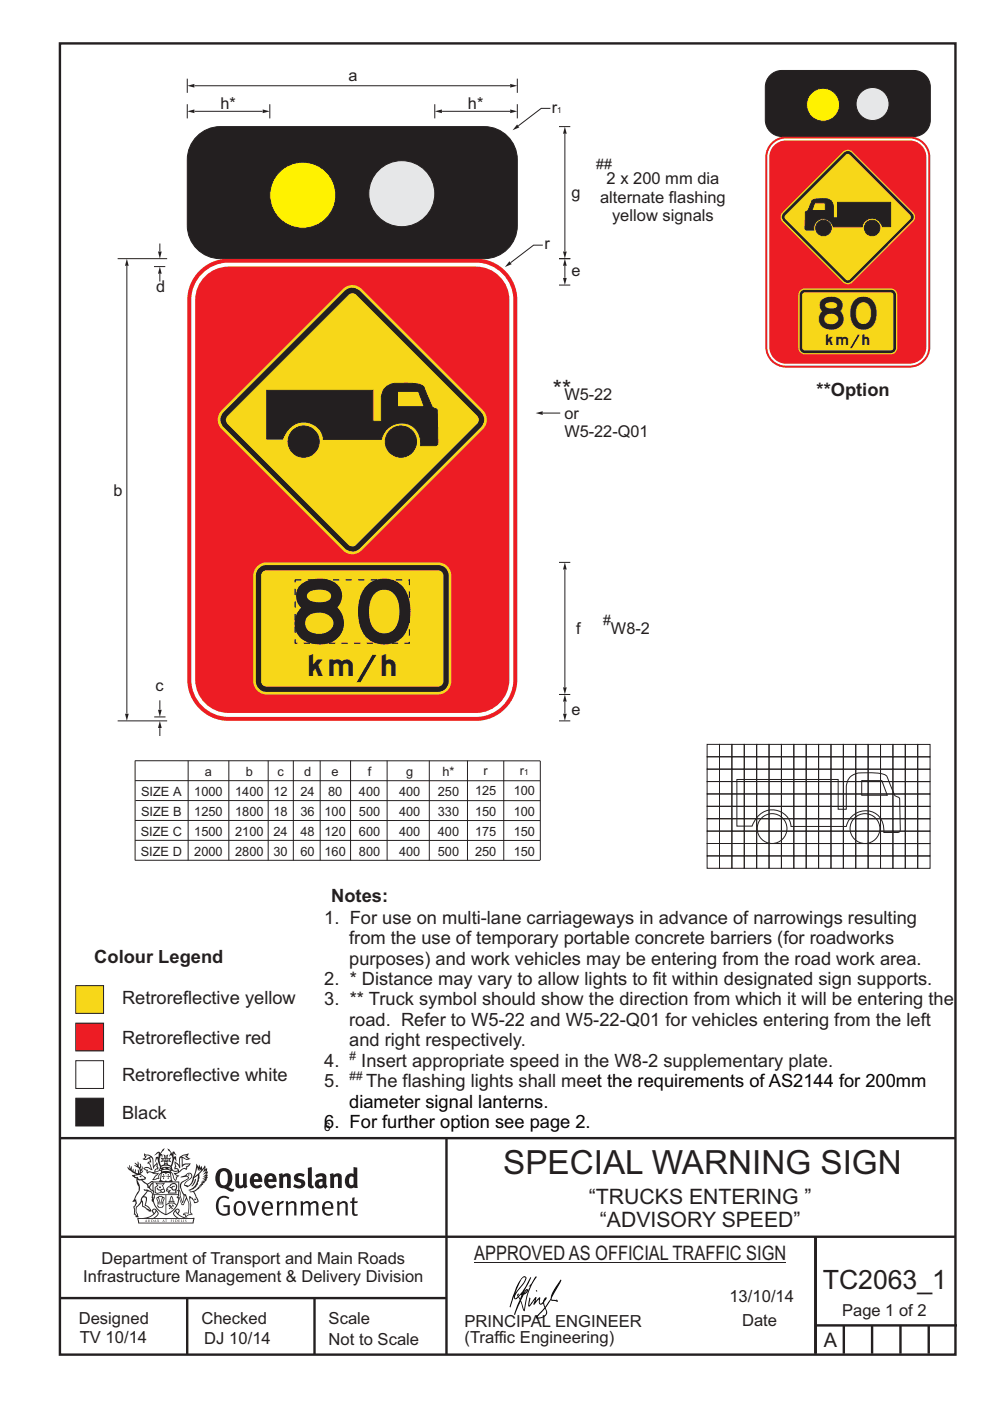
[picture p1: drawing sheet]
<svg xmlns="http://www.w3.org/2000/svg" width="210mm" height="297mm" viewBox="0 0 210 297" stroke-linecap="round" stroke-linejoin="round" font-family="sans-serif">
<g fill="none" stroke="#231f20" stroke-width=".51">
<path d="M12.7 9.2h190v278h-190zM12.7 241.3h189.9M94.7 241.4v45.8M12.7 275.2h82M12.7 262.2h190.1M39.7 275.2v12M66.7 275.2v12M173 262.2v24.8M173 281h30M179 281v6M185 281v6M191 281v6"/>
<path d="M197 281v6"/>
</g>
<path d="M100.6 267.7h66.2" fill="none" stroke="#231f20" stroke-width=".21"/>
<g fill="#231f20">
<path d="M47 248.5a2.55 2.55 0 0 0 0 2.7l.3 .1a.81 .81 0 0 0 1-.9v-.6a1.04 1.04 0 0 0-1.1-1.5zM46.3 248.1a1.82 1.82 0 0 1 2.1-.2 1.82 1.82 0 0 1 .9 1.9 2.29 2.29 0 0 1-.8 1.9l.7 .3h.5l-.2 .6a2.87 2.87 0 0 1-2-.7 2.12 2.12 0 0 1-1.7-3.1z" fill-rule="evenodd"/>
<path d="M49.9 248.9l.8-.2v2a.46 .46 0 0 0 .2 .6 .46 .46 0 0 0 .7-.2v-2.2l.7-.2v2.4l.2 .5-.6 .4-.2-.3a1.02 1.02 0 0 1-1.2 .2 1.02 1.02 0 0 1-.6-1.1z" fill-rule="evenodd"/>
<path d="M54 249.5l-.1 .5h.9a.49 .49 0 0 0-.2-.6 .49 .49 0 0 0-.6 .1zM53.4 249.2a1.34 1.34 0 0 1 1.6-.3 1.34 1.34 0 0 1 .6 1.5v.2h-1.7a.77 .77 0 0 0 .5 .8 .77 .77 0 0 0 .9-.3l.3 .4a1.59 1.59 0 0 1-2.1 .2 1.59 1.59 0 0 1-.4-2z" fill-rule="evenodd"/>
<path d="M57 249.5l-.1 .5h.9a.49 .49 0 0 0-.2-.6 .49 .49 0 0 0-.6 .1zM56.4 249.2a1.34 1.34 0 0 1 1.6-.3 1.34 1.34 0 0 1 .7 1.5v.2h-1.8a.77 .77 0 0 0 .5 .8 .77 .77 0 0 0 .9-.3l.3 .4a1.59 1.59 0 0 1-2 .2 1.59 1.59 0 0 1-.5-2z" fill-rule="evenodd"/>
<path d="M59.1 248.9l.8-.2 .1 .4a.95 .95 0 0 1 1-.3 .95 .95 0 0 1 .7 .8v2.3h-.8v-2.3a.46 .46 0 0 0-.8 .1v2.2h-.9z" fill-rule="evenodd"/>
<path d="M62.5 249.1a1.75 1.75 0 0 1 2.1-.1l-.2 .5-.6-.2a.43 .43 0 0 0-.6 .3l.4 .3a1.04 1.04 0 0 1 1.2 1.2 1.04 1.04 0 0 1-1.4 .9l-1.2-.4 .3-.6 1 .4 .4-.4a.88 .88 0 0 0-1-.5l-.4-.2-.1-.4z" fill-rule="evenodd"/>
<path d="M65.3 247.6l.8-.2 .1 3.8 .2 .2 .2 .5a.88 .88 0 0 1-1-.1 .88 .88 0 0 1-.3-1z" fill-rule="evenodd"/>
<path d="M67.8 250.6a.43 .43 0 0 0-.1 .7 .43 .43 0 0 0 .7-.1v-.7zM66.8 249.2a1.7 1.7 0 0 1 2.4 .1v1.8l.3 .4-.4 .5-.5-.3a1.03 1.03 0 0 1-1.7-.2 1.03 1.03 0 0 1 .8-1.5h.7v-.4a.8 .8 0 0 0-1.2 .1z" fill-rule="evenodd"/>
<path d="M69.9 248.9l.8-.2 .1 .4a.95 .95 0 0 1 1-.3 .95 .95 0 0 1 .7 .8v2.3h-.8v-2.3a.46 .46 0 0 0-.8 .1v2.2h-.8z" fill-rule="evenodd"/>
<path d="M74.3 249.5a1.48 1.48 0 0 0 0 1.7l.4 .1 .3-.2v-1.5l-.3-.2zM75 247.4l.8 .2 .1 4.3h-.7l-.1-.2a1.26 1.26 0 0 1-1.4 0 1.26 1.26 0 0 1-.6-1.3 1.29 1.29 0 0 1 .5-1.3 1.29 1.29 0 0 1 1.4-.2z" fill-rule="evenodd"/>
<path d="M46.4 253.9a1.72 1.72 0 0 1 2.2 0l-.2 .3a1.24 1.24 0 0 0-1.4-.1 1.24 1.24 0 0 0-.7 1.3 1.49 1.49 0 0 0 1.3 2l.7-.2v-1.3h-.9l-.1-.4h1.4v2a1.93 1.93 0 0 1-2.2-.1 1.93 1.93 0 0 1-.7-2.2l.2-.7z" fill-rule="evenodd"/>
<path d="M50.3 255.2a1.65 1.65 0 0 0 .3 2.2 .99 .99 0 0 0 1-1.5 .78 .78 0 0 0-.4-.8 .78 .78 0 0 0-.9 .1zM50 254.9a1.33 1.33 0 0 1 1.6-.1 1.33 1.33 0 0 1 .5 1.5 1.31 1.31 0 0 1-1.3 1.5 1.31 1.31 0 0 1-1.3-1.6l.1-.5z" fill-rule="evenodd"/>
<path d="M52.5 254.7l.4-.1 .9 2.6 .8-2.5h.5l-1.1 3h-.5z" fill-rule="evenodd"/>
<path d="M56.2 255.2l-.2 .7h1.4a.7 .7 0 0 0-.3-.8 .7 .7 0 0 0-.9 .1zM55.9 255a1.22 1.22 0 0 1 1.5-.2 1.22 1.22 0 0 1 .5 1.5h-1.9a.93 .93 0 0 0 .5 1 .93 .93 0 0 0 1.2-.2l.1 .3a1.43 1.43 0 0 1-1.7 .1 1.43 1.43 0 0 1-.6-1.7z" fill-rule="evenodd"/>
<path d="M58.7 254.8l.4-.2 .1 .5 .4-.3 .6-.2-.2 .6a.66 .66 0 0 0-.8 .6v1.9h-.4z" fill-rule="evenodd"/>
<path d="M60.6 254.8l.4-.2 .1 .5a.94 .94 0 0 1 1-.4 .94 .94 0 0 1 .8 .7v2.3h-.5l-.1-2.5a.81 .81 0 0 0-1.2 .3v2.2h-.4z" fill-rule="evenodd"/>
<path d="M63.7 254.7l.5-.1 .1 .5 .4-.3a.78 .78 0 0 1 1.1 .3 .9 .9 0 0 1 1-.5 .9 .9 0 0 1 .7 .8v2.3h-.4l-.1-2.5a.67 .67 0 0 0-1.1 .3v2.2h-.5v-2.4l-.4-.2-.7 .4v2.2h-.5z" fill-rule="evenodd"/>
<path d="M69 255.2l-.2 .7h1.4a.7 .7 0 0 0-.3-.8 .7 .7 0 0 0-.9 .1zM68.7 255a1.22 1.22 0 0 1 1.5-.2 1.22 1.22 0 0 1 .5 1.5h-1.9a.93 .93 0 0 0 .5 1 .93 .93 0 0 0 1.2-.2l.1 .3a1.44 1.44 0 0 1-1.7 .1 1.44 1.44 0 0 1-.6-1.7z" fill-rule="evenodd"/>
<path d="M71.4 254.8l.5-.2 .1 .5a.94 .94 0 0 1 1-.4 .94 .94 0 0 1 .7 .7v2.3h-.4l-.1-2.5a.81 .81 0 0 0-1.2 .3v2.2h-.5z" fill-rule="evenodd"/>
<path d="M74.7 254l.5-.2v.9h.7l-.1 .4h-.7l.1 2.2 .1 .1h.5l.1 .3a.75 .75 0 0 1-1.2-.6v-2h-.4v-.4h.4z" fill-rule="evenodd"/>
<path d="M30.8 244.9l1.1 .3-.9 .5h-.4l.5-.5zM31.8 245.5l.2-.1a2.44 2.44 0 0 1 .4 2l.1 .4 .7-1-.1 .6 .3 .3a.57 .57 0 0 0-.6 .8l-1-.2-.5 .2 .1-.5-.7-.2 .6-.2 1 .5 .1-.1-.6-1.3-.2-.1 .5-.1zM30.7 244.5l-.2 .4 .3 .4-.6 .4a1.04 1.04 0 0 0 1.4-.1l.2 .7h-.4l-.2 .4a.94 .94 0 0 1 .9 1.1l-.2-.1a1.16 1.16 0 0 0-1.5-.1l.3 .4 .4 .2 .1 .5 .2 .2v-.2a.94 .94 0 0 1 1.1 .2h.9l-1.2 1.2a1.13 1.13 0 0 0 1.2-.2l.4-.1-.1-.4 .5-.7a.83 .83 0 0 0-.6 1.1l-.3-.1-.7 .3 1.1-1.4-.5 .2-.5-.1 1.3-.5-.2-.2-.8 .4v-.3l.2-.2 .3 .1 .1-.3-.2-.4v-.6l-.2-.3-.6 .9v-.7a1.42 1.42 0 0 0-1.7-1.8z" fill-rule="evenodd"/>
<path d="M38.5 245.3l.5-.3 .7-.1-.6 .3 .8 .5h-.3zM38.3 245.5h.2l.1 2a1.69 1.69 0 0 1 1.5-.7l-.7 .5 .1 .5a1.1 1.1 0 0 0-1.5 .6l-.1-.5-.2-.2h-.5l.2-.4-.2-.7a1.42 1.42 0 0 1 .8 1.1l.2-.1zM37.1 246.2l.1 1-.2 .3v.5l.6-.1 .1 .2a.96 .96 0 0 1-1.1-.1l-.1 .1a1.06 1.06 0 0 0 1.3 .2v.1a.72 .72 0 0 1-1 .2l.3 .5 .6 .3-.4 .1-.1 .7-.3-.4-.3-1.1-.4-.4 .4 .9a1.54 1.54 0 0 0 .6 1.2l.2-.3a.58 .58 0 0 1 .5-.7l.1-.2h-.3l-.4-.3 .9-.5a.93 .93 0 0 1 1.1-.5l.1 .2 .2-.1 .1-.5a.99 .99 0 0 0 .7-.9l-1.3 .1-.4 .3v-1.5l.9 .4 .8-.3h-.3l-.5-.4 .4-.7-.7 .2a1.46 1.46 0 0 0-1.3 2.1v.4l-.2-.4z" fill-rule="evenodd"/>
<path d="M35.6 248.9l.2 .1-.1 .4h.3l-.3 .1v.5l-.1-.6h-.3l.3-.1z" fill-rule="evenodd"/>
<path d="M34.6 248.9l.2 .1-.1 .3 .4 .1h-.4v.6l-.1-.5-.3-.1h.3z" fill-rule="evenodd"/>
<path d="M34.3 248.8a.57 .57 0 0 1 .9 .2 .57 .57 0 0 1 .9-.2l.2 1.4-.2 .1a.57 .57 0 0 1-.9-.1 .69 .69 0 0 1-1.1 0zM34.2 248.1l-.3 2.1-.2 .4h2.9l-.1-.4-.3-2.1h-.2v.3l-.8-.1-.9 .1 .1-.3z" fill-rule="evenodd"/>
<path d="M34.2 252.4a.3 .3 0 0 0 .6 0 .3 .3 0 0 0-.6 0zM33.3 251l.3 .3-.3 .3a.79 .79 0 0 0 0 1.3l.8-.2-.1-.3a.55 .55 0 0 1-.7-.6h.1l.1 .3 .4 .1 .8-.2-.4-.7 .4-.3-.7 .1zM33 250.7l1.1 .2 .9-.2-.4 .7 .4 1.1a.56 .56 0 0 1-.8 .3l-.2 .1a.73 .73 0 0 1-.9 .1 .73 .73 0 0 1-.3-.9v-.4l.5-.4z" fill-rule="evenodd"/>
<path d="M35.6 251.9l.7-.5a.58 .58 0 0 1 1-.1 .58 .58 0 0 1-.5 .9l-.2-.3a.43 .43 0 0 1 .6-.3v-.1a.57 .57 0 0 0-.8 .2l-.2-.1-.3 .2 .4 .1a.55 .55 0 0 0 .9 .5v.5h-1.3l.3-.4-.1-.2-.6 .1 .2-.2-.2-.1zM35.4 251.8l-.1 .2a.39 .39 0 0 0 .2 .7l.3-.1-.2 .5h1.9l-.1-.8a.86 .86 0 0 0-.1-1.4 .86 .86 0 0 0-1.3 .4z" fill-rule="evenodd"/>
<path d="M36 254.8h.8v.2h-.8zM36.4 253.8l.2 .8h-.4zM36.4 253.5l-.3 .5-.1 .6h-.2v.4l-.7 .4 .1 .2a1.48 1.48 0 0 1 2.2 .1l.2-.1-.6-.5v-.5h-.2l-.1-.6z" fill-rule="evenodd"/>
<path d="M35.8 255.4l.3 .1 .2 .3 .3-.2-.2-.2a.38 .38 0 0 1 .4 .5l-.1-.2-.3 .3 .3 .2-.3 .2-.1-.3-.4 .3-.1-.2 .4-.3-.2-.1-.1 .1z" fill-rule="evenodd"/>
<path d="M34.5 254h.2v.2l-.3 .6h-.1zM33.6 255.3h.9v.2a.55 .55 0 0 1-.8 .4v-.2h-.2zM33.4 254h.2l.2 .8h-.2zM33.6 255h.8l.1 .1-.8 .1zM33.8 253.7h.5l-.2 1.1h-.2zM33.3 253.8l-.1 .3 .3 1.2a.48 .48 0 0 0-.1 .5 .48 .48 0 0 0 .4 .3l.6-.1a.49 .49 0 0 0 .2-.7l.3-1.2-.1-.3a1.42 1.42 0 0 0-1.5 0z" fill-rule="evenodd"/>
<path d="M33.6 251.6h.5l.1 .3h-.4z" fill-rule="evenodd"/>
<path d="M41.3 250.1l.3-.2-.2 .9-.6 .7h-.2l.5-.7z" fill-rule="evenodd"/>
<path d="M39.7 249l.3-.2 .5 .2a.88 .88 0 0 1-.6 1.1 1.22 1.22 0 0 0-.8 1.3l.5 .2a.72 .72 0 0 0 .9-.4l.5-.8 .2-.6 .8-.6v.3a2.85 2.85 0 0 1-2 2.8l.1 .1a2.13 2.13 0 0 0 1.9-1.5l-.1-.2a2.01 2.01 0 0 0 .3-1.8l1.2-1.3-.4 1 .7-.5-.7 1 .8-.4-.8 .8 .7-.1-.9 .5 .8-.1-.8 .4h.7l-.8 .3 .3 .2h-.4l.2 .4-.4-.1 .2 .3h-.4l.1 .3h-.1a2.16 2.16 0 0 1-2 1l.1 .2h.4a.76 .76 0 0 1 .7 .7l.5 1.2-.6 .2a1.45 1.45 0 0 0-1.2-1.3l.3 1.8-.1 1.9 .4 .2a1.07 1.07 0 0 0-1.2 .4v-.3l-.5-.2a.87 .87 0 0 1 1-.1l.1-.7a4.4 4.4 0 0 0-.6-3.1l-.1-.3h-.2a2.16 2.16 0 0 1-.7-2.2l.3-.3 1.2-.8a.55 .55 0 0 0-.4-.7zM37.8 252.4a.76 .76 0 0 1 .3 1.1l.6 1.6 .4-1.7 .2 .1a.61 .61 0 0 1-.1 .9l-.3 .9h-.2l-.7-1.6-.3 .1a1.18 1.18 0 0 0 .1-1.4zM41.8 247.5l.2 .8 .3-.6v.6l.3-.5a1.9 1.9 0 0 1-1.1 1.4l-.3 .3zM38.2 249.6l1.4-.1 .2 .1v.3l-.5 .3a1.26 1.26 0 0 0-1 1.9l.2 .7a1.84 1.84 0 0 1 .2 2l-.4-1.3a.96 .96 0 0 0-.4-1.3l-.4 .3a.78 .78 0 0 1-.1 1.3l.2 .2h.4l.4 1.1a.38 .38 0 0 0 .2 .4 .38 .38 0 0 0 .4-.1l.6-1.2a2.94 2.94 0 0 1 .3 2.5v.5l-.8-.1-.3 .4v.2l.4-.1 .1 .4 .2 .1a1.02 1.02 0 0 1 1.3-.5l-.1-.4-.3-.1 .2-1.7-.3-1.4 .1 .1a1.14 1.14 0 0 1 .7 .9 .63 .63 0 0 0 .9-.2 .63 .63 0 0 0-.2-.8l-.6-1.3 .9-.6 .2-.3 .2-.1v-.2h.3l-.1-.3h.4l-.1-.3 .5-.1-.2-.2 .5-.4 .1-.2-.3 .1 .5-.6-.3 .1 .3-.6-.4 .1 .4-.5v-.3l-.3 .2 .1-.6v-.3l-.4 .3-.1-.8-.5 .8-.2-.7-.2 .5-.3-.8-.1 .6-.5-.8-.1 1.4-.7 1.9a1.81 1.81 0 0 1-.9 1.4l-.6-.2a1.75 1.75 0 0 1 1.1-1.2 .75 .75 0 0 0 .1-1.3 .75 .75 0 0 0-1.2 .5z" fill-rule="evenodd"/>
<path d="M41.2 254.2l.3-.1 .1 .3h-.4z" fill-rule="evenodd"/>
<path d="M29.4 258.4h11.6l-.2 .8h-11.3zM31.3 258.2l.5-.1a2.48 2.48 0 0 0 1.4-1.3l.2 .6-.5 .5-.4 .3zM32.5 256.6l.3-.2 .2 .2-.3 .6zM37.2 256.8a2.65 2.65 0 0 0 1.8 1.4h-1.1l-.5-.3-.5-.5zM37.4 256.6l.2-.2 .3 .2-.3 .6zM29.2 258.2l.1 1.2h11.7l.3-1.1-.2-.1a4.1 4.1 0 0 1-3.3-.9l.3-.4-.1-.5a1.06 1.06 0 0 0-1.3 .9l.2 .4 .6 .5h-4.7l.3-.1a.84 .84 0 0 0 .6-.7 .84 .84 0 0 0-.5-.9l-.3-.2-.5 .1-.1 .5 .3 .4a4.2 4.2 0 0 1-3.4 .9z" fill-rule="evenodd"/>
<path d="M31 258.7l.1 .2h-.2zM31 258.6l-.3 .5 .4-.1 .2 .1z" fill-rule="evenodd"/>
<path d="M31.3 258.6h.2v.4a.25 .25 0 0 0 .3-.1 .25 .25 0 0 0-.1-.3h.1a.29 .29 0 0 1 0 .4 .29 .29 0 0 1-.4 0 .29 .29 0 0 1 0-.4z" fill-rule="evenodd"/>
<path d="M32.2 258.6a.22 .22 0 0 1 .3 .2 .22 .22 0 0 1-.3 .2zM32 258.6v.5a.33 .33 0 0 0 .5-.1 .33 .33 0 0 0 0-.4 .33 .33 0 0 0-.5 0z" fill-rule="evenodd"/>
<path d="M32.9 258.7l.1 .2h-.2zM32.9 258.6l-.2 .5 .3-.1 .2 .1z" fill-rule="evenodd"/>
<path d="M33.3 258.6h.2v.2l.3-.2-.2 .2 .2 .3-.3-.2-.1 .2h-.1l.2-.3z" fill-rule="evenodd"/>
<path d="M34.7 258.7l.1 .2h-.2zM34.7 258.6l-.3 .5 .4-.1 .2 .1z" fill-rule="evenodd"/>
<path d="M35 258.6h.4h-.1v.5h-.2l.1-.5z" fill-rule="evenodd"/>
<path d="M36.2 258.6h.3h-.2v.2h.2h-.2l.1 .3h-.2z" fill-rule="evenodd"/>
<path d="M36.7 258.6h.2v.5h-.2z" fill-rule="evenodd"/>
<path d="M37.3 258.6a.22 .22 0 0 1 .3 .2 .22 .22 0 0 1-.3 .2zM37.1 258.6v.5a.33 .33 0 0 0 .5-.1 .33 .33 0 0 0 0-.4 .33 .33 0 0 0-.5 0z" fill-rule="evenodd"/>
<path d="M37.8 258.6h.3h-.1v.2h.1h-.1v.2l.1 .1h-.3z" fill-rule="evenodd"/>
<path d="M38.3 258.6h.3l-.1 .4 .2 .1h-.4z" fill-rule="evenodd"/>
<path d="M38.9 258.6h.2v.5h-.2z" fill-rule="evenodd"/>
<path d="M39.3 258.6h.2l-.2 .1 .2 .2-.1 .2h-.1v-.2l.2 .1z" fill-rule="evenodd"/>
<path d="M34.2 247.4a1.51 1.51 0 0 1 2 .2 2.67 2.67 0 0 0-2.1 0zM35.7 247.6l.4 .2 .1 .2-.4-.1zM34.6 247.7l.4-.1 .2 .2h-.4zM34 247.9l.3 .1-.3 .1zM34.9 246.9l.3-.2 .2 .2zM34.9 245.7h.2v.4h-.2zM35 245.1l.2 .2 .2-.2-.1 .4h-.2zM35.1 246.3h.2l.1 .4-.2-.2-.2 .2zM35.3 245.7h.2v.4h-.2zM34.4 245.7l.3 .1v.2l-.3 .1 .2-.2zM35.7 245.8l.3-.1-.2 .2 .2 .2-.4-.1zM32.7 244.9l1-.5-.1 1-.2-.1-.4 .1-.2 1.1 .5-1 .2 .9a1.84 1.84 0 0 1 .3 1.7l.4 .1a2.48 2.48 0 0 1 2.2 .1l.2-.3-.2-.7 .7-1.7 .4 .6-.2-1-.2-.1-.2 .3v-.9l.6 .4-.6-.7h-.3l-.1 .4-.5-.8-.5-.3 .2 .4 .5 .6-.4 .7 .4-.3a2.06 2.06 0 0 1 0 2.2l-.6-.2-.1-.6 .1-.1 .8 .2-.4-.5 .4-.5-.7 .2-.2-.2 .2-.7-.5 .4-.5-.4 .2 .7-.2 .2-.7-.2 .4 .5-.4 .5 .7-.2 .2 .1-.2 .6-.5 .2a2.02 2.02 0 0 1 0-2.2l.3 .5-.1-.6-.3-.1 .8-1.2-.5 .3-.4 .7-.2-.3a.8 .8 0 0 0-.8 .5z" fill-rule="evenodd"/>
<path d="M29.2 250.1l.3 .2a.61 .61 0 0 1 .8 .3l.3 .2a.8 .8 0 0 1 .6 1l.4 .1 .5 .6a1 1 0 0 1 .5 1l-.1 .7v-.5h-.1a.96 .96 0 0 0-.8-1.3l-.3-.2h-.6l-.1-.1-.2 .1 .2 .3h.5l-1.1 1.4-.2 .9-.4 .6a1.33 1.33 0 0 0-.5 1.8l.2 .5a1.26 1.26 0 0 1-.5-1.4l-.1-.4a1.56 1.56 0 0 0 .4-1.7l-.3 .2 .2-.5a3.2 3.2 0 0 0 .7-3zM30.4 253.9h.4a2.06 2.06 0 0 1-.1 1.6l.7 .5 .4 .5-.6-.2-.8-.6-.1-.9a.51 .51 0 0 1 .1-.9zM28.6 249.3a1.52 1.52 0 0 1 2.1 .6l-1.1 .1-.2-.1-.2-.4-.4 .1zM27.5 247v.8l-.3-.4-.2 .1a3.1 3.1 0 0 0 2 1.5l-1 .1 .5 .6 .5 .1v1.1a1.84 1.84 0 0 1-.2 2.5l-.4 .9-.4 .4 .3 .1 .4-.1 .1 .4-.2 .5-.3 .2 .1 1.8 .2-.1 .2 .6h.2l.4-.1-.1-.5a1.3 1.3 0 0 1-.1-1.6l.8-1.1 .2 1.1 .6 .2 .4 .6 .2-.2 .2 .4 .5-.1a1.85 1.85 0 0 0-1.2-1.3l.1-.3a1.39 1.39 0 0 0 0-1.5h-.5l.5-.6a.66 .66 0 0 1 .9-.4 .66 .66 0 0 1 .3 .9l-.1 .4h.2v.1l-.2 .3 .2 .5 .2-.3a2.24 2.24 0 0 0 .1-2.2 .73 .73 0 0 1-.7-.6 .73 .73 0 0 1 .5-.8l.1-.2a.94 .94 0 0 0-.9 .8 .48 .48 0 0 1-.1-.5 .48 .48 0 0 1 .5-.3l.5-.3a.51 .51 0 0 0-.8 .2l-.5 .3-1-.8 .6-.1 .1-.5-1.1-.7 .5-.4v-.4l-.5 .5 .1-.2a.69 .69 0 0 0 .2-1.1v.5l-.3 .2 .1-1.1-.3-.2 .1 .6-.1 .2-.4-1.2v.6l-.7-.3 .6 .6-.6-.2 .2 .3a1 1 0 0 1 .8 1.5l-.2-.8v.8l-.5-.2-.1-.7-.2 .6-.2-.1v-.6l-.2 .4-.2-.2 .1-.7-.2 .5z" fill-rule="evenodd"/>
<path d="M29.5 249.5l.3-.2 .3 .3z" fill-rule="evenodd"/>
<path d="M32.4 250.5h5.6v2l-.2-.1v-1.7h-5.2v2.5h5.2v-.8l.1 .2-.1 1.1v-.3h-2.5v4a4.1 4.1 0 0 0 2.6-3.6l.1-.1a4 4 0 0 1-2.8 3.9 4.2 4.2 0 0 1-2.8-4.7l.1 1.3 .1-.1a3.8 3.8 0 0 0 2.5 3.3v-4h-2.5l-.2-.9z" fill-rule="evenodd"/>
<circle cx="40" cy="249.1" r=".17"/>
</g>
<g fill="#000">
<path d="M111.6 273.7l.2-.2-.5 .7zM110.4 274.5l.2 .1-.3 .8-.2-.5zM110.9 270.9h.5a9.3 9.3 0 0 1-2 3.1l-.1 .3 1-2.5zM110.6 271a14.7 14.7 0 0 0-2.2 4.9l-.3 1.2 .1 .1 .8-2.3a.42 .42 0 0 0 .2 .6 .42 .42 0 0 0 .6-.3l.2-.1 .2 .5-1.1 3.2h.2l1.1-2.9 .6 1.9 .2 .2 .2-.5a13.5 13.5 0 0 1 2-6.2l.4-.5-.1-.2-1.6 2.1 .4-.1a14.9 14.9 0 0 0-1.3 5.1l-.4-1.1a1.39 1.39 0 0 1 .2-1.9l.1-.2a.92 .92 0 0 0 .8-1.2 .75 .75 0 0 0-.8 .7l-.1 .2 1.6-3.4h-.1l-.4 .7a10.5 10.5 0 0 1-2.2 3.3l.2-.5a.32 .32 0 0 0-.4 .2 .32 .32 0 0 0 .1 .4l-.5 .4a3.2 3.2 0 0 1 1.1-2.3l.5-.6a2.49 2.49 0 0 0 .7-1.6l-.4-.2z" fill-rule="evenodd"/>
<path d="M113.7 273.6l.3 .2h-.3z" fill-rule="evenodd"/>
<path d="M115.6 277.5a1.15 1.15 0 0 1 .1 1.3 1.15 1.15 0 0 1-1.2 .5l-.6 .1zM112.2 275.2l-.2 1.6 .2 .2 1.2-1.5-.2 1.1 1.1-1.1a.94 .94 0 0 0 .4 1.1l.5-.3 .3 .9-1.2 1.3a.98 .98 0 0 0-.5 1 1.9 1.9 0 0 0 2.3-1.3l-.1-.2a1.02 1.02 0 0 1 .2-1.4l.6-1 1.5 .3-.2-.4v.2l-1.1-.1v-.3l2-3.6 .1-.2-.2-.2-1.7 2.8a6.6 6.6 0 0 1-1.6 2.9l-.1-.2a1.01 1.01 0 0 1 .4-1.4l.1-.2-.3-.1-.4 .4-.1 .5-.6 .4-.1-.4 .1-.9-.2-.1-.9 1 .3-1h-.2l-1.4 1.8 .3-1.5v-.1z" fill-rule="evenodd"/>
</g>
<path d="M16.1 216.9h5.9v5.9h-5.9z" fill-rule="evenodd" fill="#ed1c24" stroke="#231f20" stroke-width=".21"/>
<path d="M16.1 224.9h5.9v5.9h-5.9z" fill-rule="evenodd" fill="#fff" stroke="#231f20" stroke-width=".21"/>
<path d="M16.1 232.8h5.9v5.9h-5.9z" fill-rule="evenodd" fill="#231f20" stroke="#231f20" stroke-width=".21"/>
<path d="M16.1 209h5.9v5.9h-5.9z" fill-rule="evenodd" fill="#f7d719" stroke="#231f20" stroke-width=".21"/>
<g fill="none" stroke="#231f20" stroke-width=".21">
<path d="M150 157.8h2.6v2.6h-2.6zM152.6 157.8h2.6v2.6h-2.6zM155.2 157.8h2.7v2.6h-2.7zM157.9 157.8h2.6v2.7h-2.6zM160.5 157.8h2.6v2.7h-2.6zM163.1 157.8h2.6v2.7h-2.6zM165.7 157.8h2.7v2.7h-2.7zM168.4 157.8h2.6v2.7h-2.6zM171 157.8h2.6v2.7h-2.6zM173.6 157.8h2.7v2.7h-2.7zM176.3 157.8h2.6v2.7h-2.6zM178.9 157.8h2.6v2.7h-2.6z"/>
<path d="M181.5 157.8h2.6v2.7h-2.6zM184.1 157.8h2.7v2.7h-2.7zM186.8 157.8h2.6v2.7h-2.6zM189.4 157.8h2.6v2.7h-2.6zM192 157.8h2.6v2.7h-2.6zM194.6 157.8h2.7v2.7h-2.7zM28.7 161.3h85.9M28.7 178.2h85.9M28.7 174h85.9M28.7 165.5h85.8M28.7 161.3v21.1h85.9M28.7 169.7l85.9 .1"/>
<path d="M39.9 161.3v21.1M48.5 161.3v21.1M56.9 161.3v21.1M62.2 161.3v21.1M67.9 161.3v21.1M74.4 161.3v21.1M82.1 161.3v21.1M91.1 161.3v21.1M99.2 161.3v21.1M106.8 161.3v21.1M114.6 161.3v21.1M150 160.4h2.6v2.7h-2.6z"/>
<path d="M150 163.1h2.6v2.6h-2.6zM150 165.7h2.6v2.6h-2.6zM150 168.3h2.6v2.7h-2.6zM150 171h2.6v2.6h-2.6zM150 173.6h2.6v2.6h-2.6zM150 176.2h2.6v2.6h-2.6zM150 178.8h2.6v2.7h-2.6zM152.6 160.4h2.6v2.7h-2.6zM152.6 163.1h2.6v2.6h-2.6zM152.6 165.7h2.6v2.6h-2.6zM152.6 168.3h2.6v2.7h-2.6zM152.6 171h2.6v2.6h-2.6z"/>
<path d="M152.6 173.6h2.6v2.6h-2.6zM152.6 176.2h2.6v2.6h-2.6zM152.6 178.8h2.6v2.7h-2.6zM155.2 160.4h2.7v2.7h-2.7zM155.2 163.1h2.7v2.6h-2.7zM155.2 165.7h2.7v2.6h-2.7zM155.2 168.3h2.7v2.7h-2.7zM155.2 171h2.7v2.6h-2.7zM155.2 173.6h2.7v2.6h-2.7zM155.2 176.2h2.7v2.6h-2.7zM155.2 178.8h2.7v2.7h-2.7zM156.3 165.3h21.5v6.3h1.7v-3.2a4.2 4.2 0 0 1 1.2-4 4.6 4.6 0 0 1 3.2-.6h.9a6.6 6.6 0 0 1 3.1 .6l.3 .3 1.4 3.4a1.67 1.67 0 0 0 1.1 1l.3 6.8a.53 .53 0 0 1-.6 .6h-2.9a4 4 0 0 0-3.4-4.6 4 4 0 0 0-4.6 3.3h-11.7a4.1 4.1 0 0 0-3.4-3.5 4.1 4.1 0 0 0-4.3 2.2l-.6 1.3h-3.2z"/>
<path d="M157.9 160.5h2.6v2.6h-2.6zM157.9 163.1h2.6v2.6h-2.6zM157.9 165.7h2.6v2.6h-2.6zM157.9 168.3h2.6v2.7h-2.6zM157.9 171h2.6v2.6h-2.6zM157.9 173.6h2.6v2.6h-2.6zM157.9 176.2h2.6v2.6h-2.6zM157.9 178.8h2.6v2.7h-2.6zM160.5 160.5h2.6v2.6h-2.6zM160.5 163.1h2.6v2.6h-2.6zM160.5 165.7h2.6v2.6h-2.6zM160.5 168.3h2.6v2.7h-2.6z"/>
<path d="M160.5 171h2.6v2.6h-2.6zM160.5 173.6h2.6v2.6h-2.6zM160.5 176.2h2.6v2.6h-2.6zM160.5 178.8h2.6v2.7h-2.6zM163.1 160.5h2.6v2.6h-2.6zM163.1 163.1h2.6v2.6h-2.6zM163.1 165.7h2.6v2.6h-2.6zM163.1 168.3h2.6v2.7h-2.6zM163.1 171h2.6v2.6h-2.6zM163.1 173.6h2.6v2.6h-2.6zM163.1 176.2h2.6v2.6h-2.6zM163.1 178.8h2.6v2.7h-2.6z"/>
<path d="M165.7 160.5h2.7v2.6h-2.7zM165.7 163.1h2.7v2.6h-2.7zM165.7 165.7h2.7v2.6h-2.7zM165.7 168.3h2.7v2.7h-2.7zM165.7 171h2.7v2.6h-2.7zM165.7 173.6h2.7v2.6h-2.7zM165.7 176.2h2.7v2.6h-2.7zM165.7 178.8h2.7v2.7h-2.7zM168.4 160.5h2.6v2.6h-2.6zM168.4 163.1h2.6v2.6h-2.6zM168.4 165.7h2.6v2.6h-2.6zM168.4 168.3h2.6v2.7h-2.6z"/>
<path d="M168.4 171h2.6v2.6h-2.6zM168.4 173.6h2.6v2.6h-2.6zM168.4 176.2h2.6v2.6h-2.6zM168.4 178.8h2.6v2.7h-2.6zM171 160.5h2.6v2.6h-2.6zM171 163.1h2.6v2.6h-2.6zM171 165.7h2.6v2.6h-2.6zM171 168.3h2.6v2.7h-2.6zM171 171h2.6v2.6h-2.6zM171 173.6h2.6v2.6h-2.6zM171 176.2h2.6v2.6h-2.6zM171 178.8h2.6v2.7h-2.6z"/>
<path d="M173.6 160.5h2.7v2.6h-2.7zM173.6 163.1h2.7v2.6h-2.7zM173.6 165.7h2.7v2.6h-2.7zM173.6 168.3h2.7v2.7h-2.7zM173.6 171h2.7v2.6h-2.7zM173.6 173.6h2.7v2.6h-2.7zM173.6 176.2h2.7v2.6h-2.7zM173.6 178.8h2.7v2.7h-2.7zM176.3 160.5h2.6v2.6h-2.6zM176.3 163.1h2.6v2.6h-2.6zM176.3 165.7h2.6v2.6h-2.6zM176.3 168.3h2.6v2.7h-2.6z"/>
<path d="M176.3 171h2.6v2.6h-2.6zM176.3 173.6h2.6v2.6h-2.6zM176.3 176.2h2.6v2.6h-2.6zM176.3 178.8h2.6v2.7h-2.6zM178.9 160.5h2.6v2.6h-2.6zM178.9 163.1h2.6v2.6h-2.6zM178.9 165.7h2.6v2.6h-2.6zM178.9 168.3h2.6v2.7h-2.6zM178.9 171h2.6v2.6h-2.6zM178.9 173.6h2.6v2.6h-2.6zM178.9 176.2h2.6v2.6h-2.6zM178.9 178.8h2.6v2.7h-2.6z"/>
<path d="M181.5 160.5h2.6v2.6h-2.6zM181.5 163.1h2.6v2.6h-2.6zM181.5 165.7h2.6v2.6h-2.6zM181.5 168.3h2.6v2.7h-2.6zM181.5 171h2.6v2.6h-2.6zM181.5 173.6h2.6v2.6h-2.6zM181.5 176.2h2.6v2.6h-2.6zM181.5 178.8h2.6v2.7h-2.6zM182.8 165.5h4.2l1.2 3.1h-5.4zM184.1 160.5h2.7v2.6h-2.7zM184.1 163.1h2.7v2.6h-2.7zM184.1 165.7h2.7v2.6h-2.7z"/>
<path d="M184.1 168.3h2.7v2.7h-2.7zM184.1 171h2.7v2.6h-2.7zM184.1 173.6h2.7v2.6h-2.7zM184.1 176.2h2.7v2.6h-2.7zM184.1 178.8h2.7v2.7h-2.7zM186.8 160.5h2.6v2.6h-2.6zM186.8 163.1h2.6v2.6h-2.6zM186.8 165.7h2.6v2.6h-2.6zM186.8 168.3h2.6v2.7h-2.6zM186.8 171h2.6v2.6h-2.6zM186.8 173.6h2.6v2.6h-2.6zM186.8 176.2h2.6v2.6h-2.6z"/>
<path d="M186.8 178.8h2.6v2.7h-2.6zM189.4 160.5h2.6v2.6h-2.6zM189.4 163.1h2.6v2.6h-2.6zM189.4 165.7h2.6v2.6h-2.6zM189.4 168.3h2.6v2.7h-2.6zM189.4 171h2.6v2.6h-2.6zM189.4 173.6h2.6v2.6h-2.6zM189.4 176.2h2.6v2.6h-2.6zM189.4 178.8h2.6v2.7h-2.6zM192 160.5h2.6v2.6h-2.6zM192 163.1h2.6v2.6h-2.6zM192 165.7h2.6v2.6h-2.6z"/>
<path d="M192 168.3h2.6v2.7h-2.6zM192 171h2.6v2.6h-2.6zM192 173.6h2.6v2.6h-2.6zM192 176.2h2.6v2.6h-2.6zM192 178.8h2.6v2.7h-2.6zM194.6 160.5h2.7v2.6h-2.7zM194.6 163.1h2.7v2.6h-2.7zM194.6 165.7h2.7v2.6h-2.7zM194.6 168.3h2.7v2.7h-2.7zM194.6 171h2.7v2.6h-2.7zM194.6 173.6h2.7v2.6h-2.7zM194.6 176.2h2.7v2.6h-2.7z"/>
<path d="M194.6 178.9h2.7v2.6h-2.7zM150 181.5h2.6v2.6h-2.6zM152.6 181.5h2.6v2.6h-2.6zM155.2 181.5h2.7v2.6h-2.7zM157.9 181.5h2.6v2.6h-2.6zM160.5 181.5h2.6v2.6h-2.6zM163.1 181.5h2.6v2.6h-2.6zM165.7 181.5h2.7v2.6h-2.7zM168.4 181.5h2.6v2.6h-2.6zM171 181.5h2.6v2.6h-2.6zM173.6 181.5h2.7v2.6h-2.7zM176.3 181.5h2.6v2.6h-2.6z"/>
<path d="M178.9 181.5h2.6v2.6h-2.6zM181.5 181.5h2.6v2.6h-2.6zM184.1 181.5h2.7v2.6h-2.7zM186.8 181.5h2.6v2.6h-2.6zM189.4 181.5h2.6v2.6h-2.6zM192 181.5h2.6v2.6h-2.6zM194.6 181.5h2.7v2.6h-2.7z"/>
<circle cx="163.8" cy="175.7" r="3.2"/>
<circle cx="183.5" cy="175.7" r="3.2"/>
</g>
<path d="M163.4 16a3.5 3.5 0 0 1 2.4-1.1h28a3.5 3.5 0 0 1 3.5 3.5v7a3.5 3.5 0 0 1-3.5 3.5h-28a3.5 3.5 0 0 1-3.5-3.5v-7a3.5 3.5 0 0 1 1.1-2.4z" fill-rule="evenodd" fill="#231f20" stroke="#231f20" stroke-width=".21"/>
<circle cx="174.6" cy="22.2" r="3.5" fill="#fff200" stroke="#231f20" stroke-width=".21"/>
<circle cx="185.1" cy="22.1" r="3.5" fill="#e6e7e8" stroke="#231f20" stroke-width=".21"/>
<path d="M163.4 30.5a4.4 4.4 0 0 1 3.3-1.6h26.2a4.4 4.4 0 0 1 4.4 4.4v40.3a4.4 4.4 0 0 1-4.4 4.3h-26.2a4.4 4.4 0 0 1-4.4-4.3v-40.3a4.4 4.4 0 0 1 1.1-2.8zM163.9 30.5a3.9 3.9 0 0 1 2.8-1.1h26.2a4 4 0 0 1 4 3.9v40.3a4 4 0 0 1-4 3.9h-26.2a4 4 0 0 1-4-3.9v-40.3a3.9 3.9 0 0 1 1.2-2.8zM164.2 30.8a3.5 3.5 0 0 1 2.5-1h26.2a3.5 3.5 0 0 1 3.6 3.5v40.3a3.5 3.5 0 0 1-3.6 3.5h-26.2a3.5 3.5 0 0 1-3.5-3.5v-40.3a3.5 3.5 0 0 1 1-2.5z" fill-rule="evenodd" fill="#ed1c24"/>
<path d="M178.8 32.1a1.4 1.4 0 0 1 2 0l12.9 12.9a1.4 1.4 0 0 1 0 2l-12.9 12.9a1.4 1.4 0 0 1-2 0l-12.8-12.9a1.4 1.4 0 0 1 0-2z" fill-rule="evenodd" fill="#f7d719"/>
<path d="M179 32.3a1.13 1.13 0 0 1 1.6 0l12.9 12.9a1.12 1.12 0 0 1 0 1.6l-12.9 12.9a1.14 1.14 0 0 1-1.6 0l-12.8-12.9a1.13 1.13 0 0 1 0-1.6z" fill-rule="evenodd" fill="#231f20"/>
<path d="M166.6 45.6l13.1-13 .5 .2 12.9 12.8a.57 .57 0 0 1 0 .9l-12.9 12.8-.3 .1-.5-.1-12.8-12.8a.58 .58 0 0 1 0-.9z" fill-rule="evenodd" fill="#f7d719"/>
<path d="M172.8 43h2.2v1.6h-2.8zM172.2 42.6a4.7 4.7 0 0 1 3.8-.2 1.66 1.66 0 0 1 .7 1.8v2h.9v-3.3h11.3v5.2h-1.7a2.19 2.19 0 0 0-2.2-1.8 2.19 2.19 0 0 0-2.1 1.8h-6.2a2.11 2.11 0 0 0-2.4-1.7 2.11 2.11 0 0 0-1.7 2.4h-1.6l-.3-.4 .1-3.4 .6-.3zM183.3 48.3a1.65 1.65 0 0 0 3.3 0 1.65 1.65 0 0 0-3.3 0zM173 48.3a1.66 1.66 0 0 0 3.3 0 1.66 1.66 0 0 0-3.3 0z" fill-rule="evenodd" fill="#231f20"/>
<g fill="none" stroke="#231f20" stroke-width=".21">
<path d="M172.2 42.6a4.7 4.7 0 0 1 3.8-.2 1.66 1.66 0 0 1 .7 1.8v2h.9v-3.3h11.3v5.2h-1.7a2.19 2.19 0 0 0-2.2-1.8 2.19 2.19 0 0 0-2.1 1.8h-6.2a2.11 2.11 0 0 0-2.4-1.7 2.11 2.11 0 0 0-1.7 2.4h-1.6l-.3-.4 .1-3.4 .6-.3zM172.8 43h2.2v1.6h-2.8z"/>
<circle cx="174.7" cy="48.3" r="1.66"/>
<circle cx="185" cy="48.3" r="1.65"/>
</g>
<path d="M169.6 61.7l.7-.5 .4-.1h18.2a1.41 1.41 0 0 1 1.4 1.4v11.2a1.41 1.41 0 0 1-1.4 1.4h-18.2a1.41 1.41 0 0 1-1.4-1.4v-11.2z" fill-rule="evenodd" fill="#f7d719"/>
<path d="M170.1 61.6l.6-.2h18.2a1.12 1.12 0 0 1 1.1 1.1v11.2a1.12 1.12 0 0 1-1.1 1.2h-18.2a1.12 1.12 0 0 1-1.1-1.2v-11.2l.1-.3z" fill-rule="evenodd" fill="#231f20"/>
<path d="M170.4 62.1h18.8l.3 .4-.1 11.5-.5 .3-18.5-.1-.2-.5v-11.2z" fill-rule="evenodd" fill="#f7d719"/>
<path d="M182 70.9h.4l-1.7 2.9h-.4z" fill-rule="evenodd" fill="#231f20"/>
<path d="M115.1 52h-1.9l-4.9 3.7" fill="none" stroke="#231f20" stroke-width=".21"/>
<path d="M108.1 55.4l.4 .6-1.4 .6z" fill="#231f20"/>
<path d="M109.7 16.7v3M118.6 152.8h2.4M119.8 148.8v2.5" fill="none" stroke="#231f20" stroke-width=".21"/>
<g fill="#231f20">
<path d="M119.8 147.2l.4 1.6h-.8z"/>
<path d="M119.4 151.3h.8l-.4 1.5z"/>
</g>
<path d="M41.3 18.2h66.9" fill="none" stroke="#231f20" stroke-width=".21"/>
<g fill="#231f20">
<path d="M39.7 18.2l1.5-.4v.8z"/>
<path d="M108.2 17.8l1.5 .4-1.5 .4z"/>
</g>
<path d="M42.3 57.4a8.7 8.7 0 0 1 6.2-2.6h52.5a8.8 8.8 0 0 1 8.7 8.8v80.5a8.8 8.8 0 0 1-8.7 8.7h-52.5a8.8 8.8 0 0 1-8.8-8.7v-80.5a8.7 8.7 0 0 1 2.6-6.2zM42.9 58a7.9 7.9 0 0 1 5.6-2.3h52.5a7.9 7.9 0 0 1 7.9 7.9v80.5a7.9 7.9 0 0 1-7.9 7.9h-52.5a7.9 7.9 0 0 1-7.9-7.9v-80.5a7.9 7.9 0 0 1 2.3-5.6zM43.8 58.3a7 7 0 0 1 4.7-1.8h52.5a7.1 7.1 0 0 1 7 7.1v80.5a7.1 7.1 0 0 1-7 7.1h-52.5a7.1 7.1 0 0 1-7.1-7.1v-80.5a7.1 7.1 0 0 1 2.4-5.3z" fill-rule="evenodd" fill="#ed1c24"/>
<path d="M115.2 87.6h3.6" fill="none" stroke="#231f20" stroke-width=".21"/>
<path d="M113.6 87.6l1.5-.4v.8z" fill="#231f20"/>
<path d="M118.6 54.8h2.4" fill="none" stroke="#231f20" stroke-width=".21"/>
<path d="M47 87l25.7-25.7a2.8 2.8 0 0 1 4 0l25.7 25.7a2.8 2.8 0 0 1 0 4l-25.7 25.7a2.8 2.8 0 0 1-4 0l-25.7-25.7a2.8 2.8 0 0 1 0-4z" fill-rule="evenodd" fill="#f7d719"/>
<path d="M73.1 61.6a2.26 2.26 0 0 1 3.2 0l25.7 25.8a2.25 2.25 0 0 1 0 3.2l-25.7 25.7a2.25 2.25 0 0 1-3.2 0l-25.7-25.7a2.23 2.23 0 0 1 0-3.2z" fill-rule="evenodd" fill="#231f20"/>
<path d="M74 62.5a1.15 1.15 0 0 1 1.5-.1l25.7 25.8a1.17 1.17 0 0 1 0 1.7l-25.7 25.7-.8 .3-.7-.3-25.7-25.7a1.14 1.14 0 0 1 0-1.7z" fill-rule="evenodd" fill="#f7d719"/>
<path d="M84.3 83v3.2h5.7l-1.2-3.2zM56.6 82.7v10.4h3.4a4.7 4.7 0 0 1 5.5-3.5 4 4 0 0 1 3.1 3.6h12.3a4.2 4.2 0 0 1 4.8-3.5 4.2 4.2 0 0 1 3.5 4.8h3.1a.56 .56 0 0 0 .6-.6l-.2-6.9-.1-.2-.9-.5-1.3-3.1a1.9 1.9 0 0 0-1.8-1.8l-3.4-.2a3.9 3.9 0 0 0-3.8 1.5 5.6 5.6 0 0 0-.5 3.3v3.3h-1.8v-6.6zM61.1 93.6a3.3 3.3 0 0 1 6.6 0 3.3 3.3 0 0 1-6.6 0zM81.7 93.6a3.3 3.3 0 0 1 6.6 0 3.3 3.3 0 0 1-6.6 0z" fill-rule="evenodd" fill="#231f20"/>
<g fill="none" stroke="#231f20" stroke-width=".21">
<path d="M118.6 26.8h2.4M119.8 28.4v24.9M56.6 82.7h22.5v6.6h1.8v-3.3a4.4 4.4 0 0 1 1.2-4.1 4.5 4.5 0 0 1 3.1-.7l1.8 .1a5.5 5.5 0 0 1 2.7 .5l2 4.5 .9 .5 .1 .2 .2 6.9a.56 .56 0 0 1-.6 .6h-3.1a4.2 4.2 0 0 0-3.5-4.8 4.2 4.2 0 0 0-4.8 3.5h-12.3a4.3 4.3 0 0 0-3.5-3.7 4.3 4.3 0 0 0-4.5 2.4l-.6 1.2h-3.4zM84.3 83h4.5l1.2 3.2h-5.7z"/>
<circle cx="64.4" cy="93.6" r="3.3"/>
<circle cx="85" cy="93.6" r="3.3"/>
</g>
<path d="M41.4 29.3a7 7 0 0 1 5.3-2.5h56a7 7 0 0 1 7 7v14a7 7 0 0 1-7 7h-56a7 7 0 0 1-7-7v-14a7 7 0 0 1 1.7-4.5z" fill-rule="evenodd" fill="#231f20" stroke="#231f20" stroke-width=".21"/>
<g fill="#231f20">
<path d="M119.4 53.3h.8l-.4 1.5z"/>
<path d="M119.8 26.8l.4 1.6h-.8z"/>
</g>
<circle cx="64.2" cy="41.4" r="7" fill="#fff200" stroke="#231f20" stroke-width=".21"/>
<circle cx="85.2" cy="41.1" r="7" fill="#e6e7e8" stroke="#231f20" stroke-width=".21"/>
<path d="M39.7 16.7v3M26.9 56.4v94.9" fill="none" stroke="#231f20" stroke-width=".21"/>
<g fill="#231f20">
<path d="M26.9 54.8l.4 1.6h-.8z"/>
<path d="M26.5 151.3h.8l-.4 1.5z"/>
</g>
<path d="M25 54.8h10.5M32.7 56.5h2.4M33.9 58.1v1.6M25 152.8h10.5M32.7 152h2.4" fill="none" stroke="#231f20" stroke-width=".21"/>
<path d="M33.9 56.5l.4 1.5h-.8z" fill="#231f20"/>
<path d="M33.9 154.4v1.6" fill="none" stroke="#231f20" stroke-width=".21"/>
<path d="M33.9 152.8l.4 1.6h-.8z" fill="#231f20"/>
<path d="M33.9 51.6v1.7" fill="none" stroke="#231f20" stroke-width=".21"/>
<path d="M33.5 53.3h.8l-.4 1.5z" fill="#231f20"/>
<path d="M33.9 148.5v2" fill="none" stroke="#231f20" stroke-width=".21"/>
<path d="M33.5 150.5h.8l-.4 1.5z" fill="#231f20"/>
<path d="M118.6 54.8h2.4M119.8 56.4v2.5" fill="none" stroke="#231f20" stroke-width=".21"/>
<g fill="#231f20">
<path d="M119.8 54.8l.4 1.6h-.8z"/>
<path d="M119.4 58.9h.8l-.4 1.5z"/>
</g>
<path d="M118.6 60.4h2.4M118.6 119.2h2.4M119.8 120.8v24.9" fill="none" stroke="#231f20" stroke-width=".21"/>
<g fill="#231f20">
<path d="M119.4 145.7h.8l-.4 1.5z"/>
<path d="M119.8 119.2l.4 1.5h-.8z"/>
</g>
<path d="M116.8 23h-2l-4.9 3.7" fill="none" stroke="#231f20" stroke-width=".21"/>
<path d="M109.7 26.4l.5 .6-1.5 .6z" fill="#231f20"/>
<path d="M41.3 23.6h14.4" fill="none" stroke="#231f20" stroke-width=".21"/>
<g fill="#231f20">
<path d="M39.7 23.6l1.5-.4v.8z"/>
<path d="M55.7 23.2l1.5 .4-1.5 .4z"/>
</g>
<path d="M39.7 22.1v3M57.2 22.1v3M93.8 23.6h14.4" fill="none" stroke="#231f20" stroke-width=".21"/>
<g fill="#231f20">
<path d="M92.2 23.6l1.5-.4v.8z"/>
<path d="M108.2 23.2l1.5 .4-1.5 .4z"/>
</g>
<path d="M92.2 22.1v3M109.7 22.1v3" fill="none" stroke="#231f20" stroke-width=".21"/>
<path d="M54.3 120.3a2.81 2.81 0 0 1 2.2-1.1h36.4a2.82 2.82 0 0 1 2.8 2.8v22.4a2.82 2.82 0 0 1-2.8 2.8h-36.4a2.82 2.82 0 0 1-2.8-2.8v-22.4l.1-.6z" fill-rule="evenodd" fill="#f7d719"/>
<path d="M54.9 120.5l1-.6 .6-.1h36.4a2.25 2.25 0 0 1 2.3 2.2v22.5a2.25 2.25 0 0 1-2.3 2.2h-36.4a2.25 2.25 0 0 1-2.2-2.2v-22.5l.1-.5z" fill-rule="evenodd" fill="#231f20"/>
<path d="M55.9 121.1l.6-.2h36.4a1.12 1.12 0 0 1 1.2 1.1v22.5a1.12 1.12 0 0 1-1.2 1.1h-36.4a1.12 1.12 0 0 1-1.1-1.1v-22.5l.1-.3z" fill-rule="evenodd" fill="#f7d719"/>
<path d="M79 138.8h.8l-3.3 5.8h-.9z" fill-rule="evenodd" fill="#231f20"/>
<path d="M62.6 122.9h24.2v13.5h-24.2z" fill="none" stroke="#231f20" stroke-width=".27" stroke-dasharray="1.3 1.3" stroke-linecap="butt"/>
<path d="M118.6 147.2h2.4" fill="none" stroke="#231f20" stroke-width=".21"/>
<text font-size="13.4" fill="#231f20" x="62.4" y="136.4">80</text>
<text font-size="7.1" fill="#231f20" x="106.7" y="248.9">SPECIAL WARNING SIGN</text>
<text font-size="6.7" fill="#231f20" x="173.7" y="69.7">80</text>
<text font-size="5.6" fill="#231f20" x="174.5" y="273.3">TC2063_1</text>
<text font-size="5" fill="#231f20" x="117.3" y="84.1">**</text>
<g font-size="4.5" fill="#231f20">
<text x="124.9" y="255.2">“TRUCKS ENTERING ”</text>
<text x="127.2" y="260.2">“ADVISORY SPEED”</text>
</g>
<g font-size="4.2" fill="#231f20">
<text x="100.6" y="267.2">APPROVED AS OFFICIAL TRAFFIC SIGN</text>
<text x="174.7" y="285.6">A</text>
</g>
<g font-size="3.9" fill="#231f20">
<text x="173.2" y="84">**Option</text>
<text x="70.3" y="191.2">Notes:</text>
<text x="68.8" y="195.8">1. For use on multi-lane carriageways in advance of narrowings resulting</text>
<text x="74.1" y="200.2">from the use of temporary portable concrete barriers (for roadworks</text>
<text x="20" y="204.2">Colour Legend</text>
<text x="68.8" y="208.8">2. * Distance may vary to allow lights to fit within designated sign supports.</text>
<text x="74.1" y="204.5">purposes) and work vehicles may be entering from the road work area.</text>
<text x="25.9" y="212.9">Retroreflective yellow</text>
<text x="68.8" y="213.2">3. ** Truck symbol should show the direction from which it will be entering the</text>
<text x="25.9" y="221.3">Retroreflective red</text>
<text x="74.1" y="217.5">road. Refer to W5-22 and W5-22-Q01 for vehicles entering from the left</text>
<text x="74.1" y="221.8">and right respectively.</text>
<text x="68.8" y="226.2">4.</text>
<text x="76.6" y="226.2">Insert appropriate speed in the W8-2 supplementary plate.</text>
<text x="25.9" y="229.2">Retroreflective white</text>
<text x="68.8" y="230.5">5.</text>
<text x="77.6" y="230.5">The flashing lights shall meet the requirements of AS2144 for 200mm</text>
<text x="25.9" y="237.2">Black</text>
</g>
<g font-size="3.9" fill="#010202">
<text x="68.8" y="239.2">6. For further option see page 2.</text>
<text x="74.1" y="234.8">diameter signal lanterns.</text>
</g>
<g font-size="3.5" fill="#231f20">
<text x="73.9" y="17.2">a</text>
<text x="46.8" y="23.1">h*</text>
<text x="99.3" y="23.1">h*</text>
<text x="117" y="23.9">r</text>
<text x="128.7" y="39.1">2 x 200 mm dia</text>
<text x="121.2" y="42.1">g</text>
<text x="127.3" y="43">alternate flashing</text>
<text x="129.8" y="46.9">yellow signals</text>
<text x="115.5" y="52.8">r</text>
<text x="121.2" y="58.5">e</text>
<text x="33.1" y="61.9">d</text>
<text x="119.7" y="84.9">W5-22</text>
<text x="119.7" y="88.7">or</text>
<text x="119.7" y="92.6">W5-22-Q01</text>
<text x="24.1" y="105.1">b</text>
<text x="122.2" y="134.5">f</text>
<text x="129.6" y="134.3">W8-2</text>
<text x="65.6" y="143.3">km</text>
<text x="81" y="143.3">h</text>
<text x="33" y="146.6">c</text>
<text x="121.2" y="151.5">e</text>
<text x="21.5" y="267.9">Department of Transport and Main Roads</text>
<text x="17.7" y="271.8">Infrastructure Management &amp; Delivery Division</text>
<text x="16.7" y="280.7">Designed</text>
<text x="42.7" y="280.7">Checked</text>
<text x="69.7" y="280.7">Scale</text>
<text x="98.5" y="281.4">PRINCIPAL ENGINEER</text>
<text x="154.7" y="276.1">13/10/14</text>
<text x="157.4" y="281.2">Date</text>
<text x="178.6" y="279">Page 1 of 2</text>
<text x="16.9" y="284.8">TV 10/14</text>
<text x="43.3" y="284.9">DJ 10/14</text>
<text x="69.7" y="285.2">Not to Scale</text>
<text x="98.5" y="284.8">(Traffic Engineering)</text>
</g>
<g font-size="3" fill="#231f20">
<text x="126.5" y="35.7">##</text>
<text x="127.9" y="132.5">#</text>
</g>
<g font-size="2.7" fill="#231f20">
<text x="43.5" y="164.4">a</text>
<text x="52.1" y="164.4">b</text>
<text x="58.8" y="164.4">c</text>
<text x="64.5" y="164.4">d</text>
<text x="70.3" y="164.4">e</text>
<text x="78" y="164.4">f</text>
<text x="86.2" y="164.4">g</text>
<text x="93.8" y="164.4">h*</text>
<text x="102.6" y="164.4">r</text>
<text x="110.3" y="164.4">r</text>
<text x="29.9" y="173">SIZE B</text>
<text x="29.9" y="168.7">SIZE A</text>
<text x="41.2" y="168.7">1000</text>
<text x="41.2" y="173">1250</text>
<text x="49.9" y="168.7">1400</text>
<text x="49.9" y="173">1800</text>
<text x="58" y="168.7">12</text>
<text x="58" y="173">18</text>
<text x="63.7" y="168.7">24</text>
<text x="63.7" y="173">36</text>
<text x="68.8" y="173">100</text>
<text x="69.6" y="168.7">80</text>
<text x="76.1" y="168.7">400</text>
<text x="76.1" y="173">500</text>
<text x="84.6" y="168.7">400</text>
<text x="84.6" y="173">400</text>
<text x="92.9" y="168.7">250</text>
<text x="92.9" y="173">330</text>
<text x="100.8" y="168.6">125</text>
<text x="100.8" y="172.9">150</text>
<text x="109" y="168.7">100</text>
<text x="109" y="172.9">100</text>
<text x="29.8" y="177.3">SIZE C</text>
<text x="41.2" y="177.3">1500</text>
<text x="49.9" y="177.3">2100</text>
<text x="58" y="177.3">24</text>
<text x="63.7" y="177.3">48</text>
<text x="68.8" y="177.3">120</text>
<text x="76.1" y="177.3">600</text>
<text x="84.6" y="177.3">400</text>
<text x="92.9" y="177.3">400</text>
<text x="100.8" y="177.2">175</text>
<text x="109" y="177.2">150</text>
<text x="29.8" y="181.6">SIZE D</text>
<text x="41.2" y="181.5">2000</text>
<text x="49.9" y="181.5">2800</text>
<text x="58" y="181.5">30</text>
<text x="63.7" y="181.5">60</text>
<text x="68.8" y="181.5">160</text>
<text x="76.1" y="181.5">800</text>
<text x="84.6" y="181.5">400</text>
<text x="92.9" y="181.5">500</text>
<text x="100.8" y="181.5">250</text>
<text x="109" y="181.5">150</text>
</g>
<g font-size="2.5" fill="#231f20">
<text x="74.2" y="224.7">#</text>
<text x="74.2" y="229">##</text>
</g>
<text font-size="2.5" fill="#010202" x="68.8" y="239.8">6</text>
<text font-size="1.8" fill="#231f20" x="111.2" y="164.4">1</text>
<g font-size="1.7" fill="#231f20">
<text x="118.2" y="23.9">1</text>
<text x="175.2" y="73.2">km</text>
<text x="182.9" y="73.2">h</text>
</g>
</svg>
